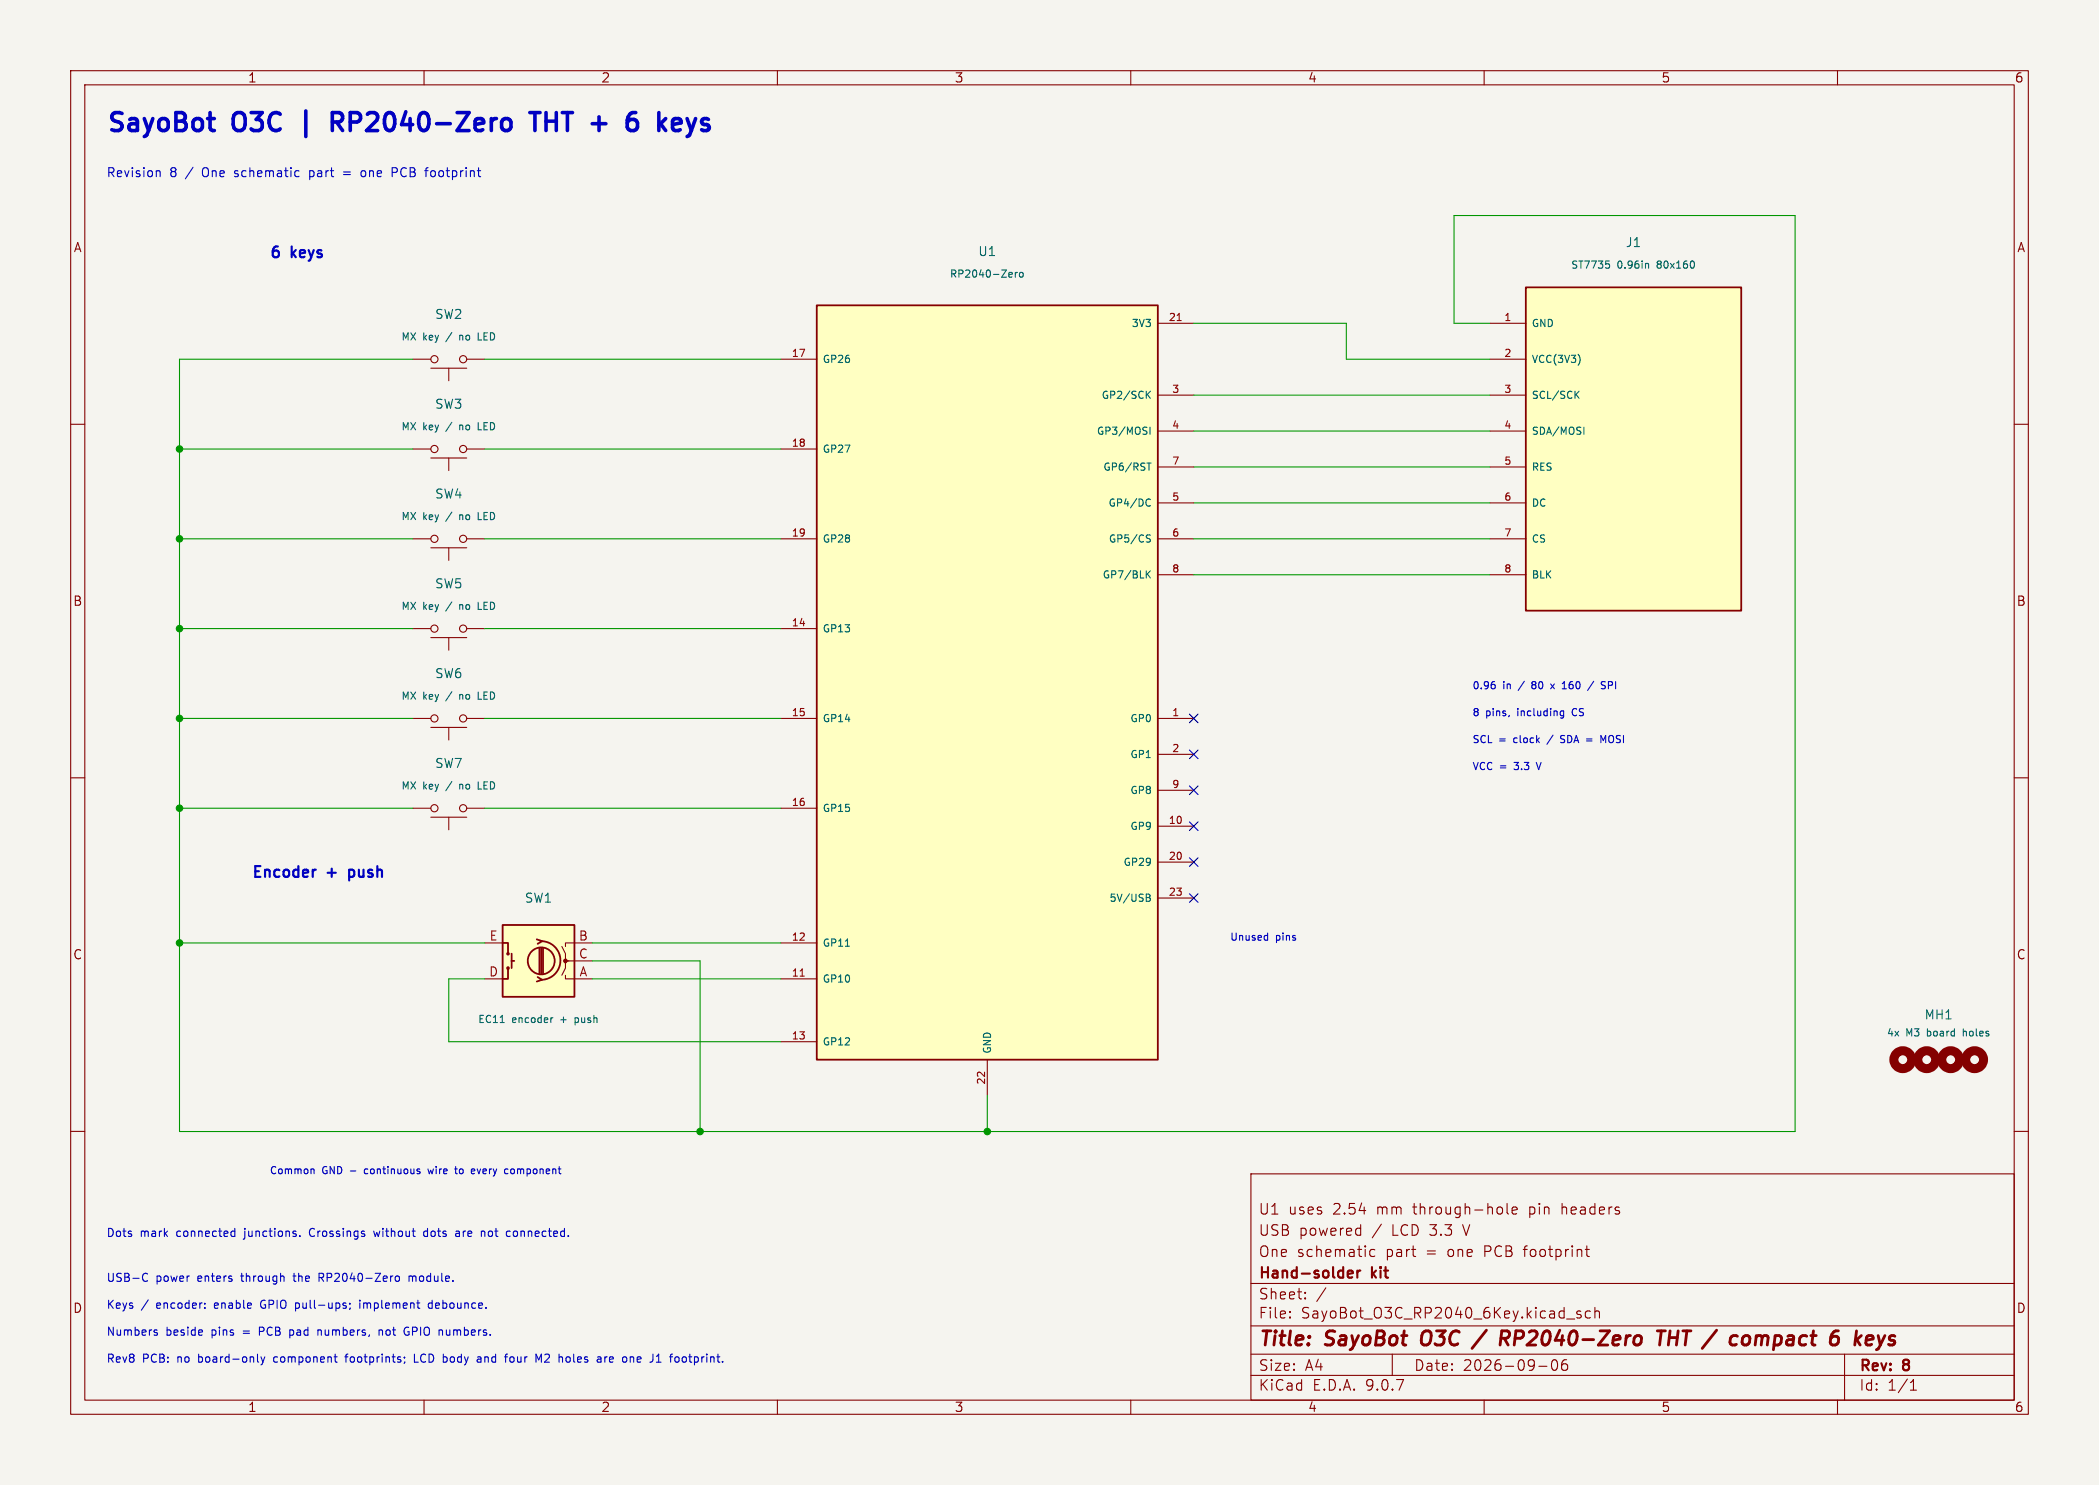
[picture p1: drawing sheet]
<svg xmlns="http://www.w3.org/2000/svg" width="297mm" height="210mm" viewBox="0 0 297 210" stroke-linecap="round" stroke-linejoin="round" font-family="sans-serif">
<path d="M0 0h297v210h-297z" fill="#f5f4ef" stroke="#f5f4ef" stroke-width=".14"/>
<g fill="none" stroke="#840000" stroke-width=".15">
<path d="M10 10h277v190h-277zM12 12h273v186h-273zM60 10v2M110 10v2M160 10v2M210 10v2M260 10v2M58.4 50.8h2.6M61 52.1h5M63.5 52.1v1.7M66 50.8h2.6M10 60h2"/>
<path d="M58.4 76.2h2.6M58.4 63.5h2.6M61 77.5h5M61 64.8h5M63.5 64.8v1.7M63.5 77.5v1.7M66 76.2h2.6M66 63.5h2.6M285 60h2M58.4 88.9h2.6M61 90.2h5M63.5 90.2v1.7"/>
<path d="M66 88.9h2.6M10 110h2M58.4 114.3h2.6M58.4 101.6h2.6M61 115.6h5M61 102.9h5M63.5 102.9v1.7M63.5 115.6v1.7M66 114.3h2.6M66 101.6h2.6M285 110h2M10 160h2"/>
<path d="M177 166h108v32h-108zM192.4 173.7l.1 .1M192.5 173.2v1.5M192.5 174.6l-.1 .1M194.5 176.8l-.4-.1-.3 .3v.4l.2 .2 .1 .1 .4-.1M213.2 170.2v1.3l.3 .2M214 171.2l.7-.1-.1-.3-.4-.1-.2 .2v.7l.2 .1 .4-.1M224.3 176.7h.6M224.5 176.2v1.3l.1 .1 .3 .1M285 160h2M60 198v2M110 198v2"/>
<path d="M160 198v2M177 194.5h108M177 191.5h108M177 187.5h108M177 181.5h108M182.5 186.3h.1l-.1 .1M182.5 186.3v.1M182.5 185.5v.1M182.5 185.5h.1l-.1 .1M184.7 183.6v.1M184.7 183.6h-.1l.1 .1M184.7 182.8v.1"/>
<path d="M184.7 182.8h-.1l.1 .1M187.6 182.1l-1.3 2M197 191.5v3M210 198v2M217.7 193.2h1.2M219.7 192.4a.36 .36 0 0 1 .3-.1 .36 .36 0 0 1 .3 .3 .77 .77 0 0 1-.4 1.2 .91 .91 0 0 1-.2-1.4zM221.7 192.3a.59 .59 0 0 0-.7 .6v.6l.1 .2 .4 .1 .2-.1 .1-.5-.1-.3h-.5l-.2 .3M221.7 186.5h1.1M223.7 185.5l-.4-.1-.2 .2 .1 .2 .5 .2v.1v.2l-.2 .1-.4-.1M225 185.5l-.4-.1-.3 .3v.4l.2 .2 .1 .1 .4-.1M225.7 185.5a.37 .37 0 0 1 .6 .1v.8M225.7 184.9v1.5"/>
<path d="M260 198v2M261 191.5v6.5M270.3 196.6h.9M270.3 195.5l.4-.4v1.5"/>
<circle cx="61.5" cy="50.8" r=".51"/>
<circle cx="65.5" cy="50.8" r=".51"/>
<circle cx="61.5" cy="63.5" r=".51"/>
<circle cx="61.5" cy="76.2" r=".51"/>
<circle cx="65.5" cy="63.5" r=".51"/>
<circle cx="65.5" cy="76.2" r=".51"/>
<circle cx="61.5" cy="88.9" r=".51"/>
<circle cx="65.5" cy="88.9" r=".51"/>
<circle cx="61.5" cy="101.6" r=".51"/>
<circle cx="61.5" cy="114.3" r=".51"/>
<circle cx="65.5" cy="101.6" r=".51"/>
<circle cx="65.5" cy="114.3" r=".51"/>
</g>
<g fill="none" stroke="#840000" stroke-width=".4">
<path d="M201.3 188.5a1.5 1.5 0 0 0 0 1.6M210.3 188.1l-2 2.6M212.5 188.2h.8l.1 .1a.58 .58 0 0 1-.3 1h-.7M212.8 189.3l.6 .9M234.5 188.2h1.1M235.1 188.2l-.3 2M236.2 189.2h1.1M236.3 188.2l-.2 2M237.5 188.2l-.3 2M247.5 189.1l.1 .2-.1 .5M248.5 188.9l-.2 1.3M249.1 188.9h-.3l-.3 .2"/>
<path d="M262.7 188.2l-.3 2M262.7 189.4l.5 .8M263.4 188.9l-.9 .7M267.3 189.3l.1 .1 .6 .2 .1 .3-.3 .3-.6-.1M268.1 189a.5 .5 0 0 0-.8 .2"/>
</g>
<path d="M190.8 179.8l.4-.1 .1 .1 .1 .2-.7 .2M192.1 179.7v1M192.5 179.7l-.3 .1-.1 .2M190.8 180.6l.1 .1 .4-.1" fill="none" stroke="#840000" stroke-width=".3"/>
<path d="M67.7 47.1v1h.4M67.7 59.8v1h.4M67.7 72.5v1h.4M67.7 85.2v1h.4M67.7 97.9v1h.4M67.7 110.6v1h.4" fill="none" stroke="#006464" stroke-width=".15"/>
<g fill="none" stroke="#840000" stroke-width="1.3">
<circle cx="269.2" cy="149.9" r="1.27"/>
<circle cx="272.6" cy="149.9" r="1.27"/>
<circle cx="276" cy="149.9" r="1.27"/>
<circle cx="279.4" cy="149.9" r="1.27"/>
</g>
<path d="M115.6 43.2h48.2v106.7h-48.2z" fill="#ffffc2"/>
<path d="M115.6 43.2h48.2v106.7h-48.2z" fill="none" stroke="#840000" stroke-width=".25"/>
<g fill="none" stroke="#840000" stroke-width=".15">
<path d="M110.5 50.8h5.1M163.8 45.7h5.1M163.8 55.9h5.1M110.5 63.5h5.1M110.5 76.2h5.1M163.8 76.2h5.1M163.8 61h5.1M163.8 66h5.1M163.8 71.1h5.1M110.5 88.9h5.1M163.8 81.3h5.1M110.5 101.6h5.1"/>
<path d="M110.5 114.3h5.1M163.8 101.6h5.1M163.8 106.7h5.1M163.8 111.8h5.1M163.8 116.8h5.1M110.5 133.4h5.1M110.5 138.4h5.1M163.8 121.9h5.1M163.8 127h5.1M110.5 147.3h5.1M139.7 149.9v5"/>
</g>
<g fill="none" stroke="#006464" stroke-width=".15">
<path d="M143.7 38.5v.7M144 38.5l-.3 .2M144.3 38.6l.3-.1 .2 .2v.3l-.2 .2-.3-.1-.1-.1zM162.3 55.8l.5 .5M162.8 55.3l-.6 .6M162.1 60.4l.2 .1M162.2 61v.3M162.3 65.5h.6M162.3 76.1l.4 .1 .1 .2-.1 .2-.4 .1M162.3 75.7h.5M162.3 70.6h.3l.2 .1M162.6 65.5v1"/>
<path d="M162.7 60.4v1M162.8 71.5l-.2 .1-.3-.1M162.3 81.2l.5 .5M162.8 80.7l-.6 .6M119.6 133.8h.6M162.2 126.4l.5 .1v.2l-.2 .2M162.2 126.9h.3M162.5 126.9l.3 .2-.1 .3-.5 .1"/>
</g>
<path d="M166.6 45.3h.5M113.2 138h.6" fill="none" stroke="#a90000" stroke-width=".15"/>
<path d="M215.9 40.6h30.5v45.8h-30.5z" fill="#ffffc2"/>
<path d="M215.9 40.6h30.5v45.8h-30.5z" fill="none" stroke="#840000" stroke-width=".25"/>
<path d="M210.8 45.7h5.1M210.8 50.8h5.1M210.8 55.9h5.1M210.8 61h5.1M210.8 66h5.1M210.8 71.1h5.1M210.8 76.2h5.1M210.8 81.3h5.1" fill="none" stroke="#840000" stroke-width=".15"/>
<path d="M227.2 36.9h.5M227.6 37.3l.2 .2v.2l-.2 .2M233 37.2l.3 .2v.5M239.7 37.1v.6M223 55.8l.4 .5M223.4 55.3l-.5 .6M223.5 50.4l.1 .4-.1 .6M224.1 60.4v1" fill="none" stroke="#006464" stroke-width=".15"/>
<path d="M71.1 130.8h10.2v10.2h-10.2z" fill="#ffffc2"/>
<g fill="none" stroke="#840000" stroke-width=".25">
<path d="M71.1 130.8h10.2v10.2h-10.2zM71.1 133.4h.8v1.5M71.9 136.9v1.5h-.8M72.4 134.9v2M72.4 135.9h.4M75.9 132.8l.8 .3-.6 .4M76.1 138.2l.6 .4-.8 .2M76.3 134.1v3.6M76.6 133.1a2.73 2.73 0 0 1 2.7 2.7 2.73 2.73 0 0 1-2.7 2.8M76.6 134.1v3.6M76.8 134.1v3.6"/>
<circle cx="71.9" cy="134.9" r=".13"/>
<circle cx="71.9" cy="136.9" r=".13"/>
<circle cx="76.6" cy="135.9" r="1.9"/>
</g>
<path d="M68.6 138.4h2.5M68.6 133.4h2.5M79.5 133.9l.5 1v1h3.8M80 137.9v.5h3.8M80.5 135.9h-.5v1l-.5 1M83.8 133.4h-3.8v.5" fill="none" stroke="#840000" stroke-width=".15"/>
<circle cx="80" cy="135.9" r=".25" fill="#840000" stroke="#840000" stroke-width=".15"/>
<path d="M70.8 144.6h.6M78.2 143.9l-.2 .1" fill="none" stroke="#006464" stroke-width=".15"/>
<g fill="none" stroke="#009600" stroke-width=".15">
<path d="M68.6 50.8h41.9M168.9 45.7h21.6v5.1h20.3M168.9 55.9h41.9M210.8 45.7h-5.1v-15.2h48.3v129.5h-228.6v-109.2h33M25.4 76.2h33M25.4 63.5h33M68.6 76.2h41.9M68.6 63.5h41.9M168.9 76.2h41.9M168.9 66h41.9M168.9 71.1h41.9M168.9 61h41.9"/>
<path d="M25.4 88.9h33M68.6 88.9h41.9M168.9 81.3h41.9M25.4 114.3h33M25.4 101.6h33M68.6 114.3h41.9M68.6 101.6h41.9M25.4 133.4h43.2M68.6 138.4h-5.1v8.9h47M83.8 133.4h26.7M83.8 135.9h15.3v24.1M83.8 138.4h26.7"/>
<path d="M139.7 154.9v5.1"/>
</g>
<path d="M168.3 101l1.2 1.2M168.3 111.2l1.2 1.2M168.3 106.1l1.2 1.2M168.3 116.2l1.2 1.2M169.5 101l-1.2 1.2M169.5 111.2l-1.2 1.2M169.5 106.1l-1.2 1.2M169.5 116.2l-1.2 1.2M168.3 121.3l1.2 1.2M168.3 126.4l1.2 1.2M169.5 121.3l-1.2 1.2M169.5 126.4l-1.2 1.2" fill="none" stroke="#000084" stroke-width=".15"/>
<g fill="none" stroke="#0000c2" stroke-width=".15">
<path d="M22.2 24.2h.4l.1 .8M42.2 24.1l.1 .1M42.3 24.9l-.1 .1M43.8 24.9l.1 .1M43.8 24.1v1.3M43.9 24.1l-.1 .1M48.6 24.3h1M48.6 24.7h1M51.6 24.2l-.3-.1-.2 .3v.5l.2 .1 .3-.1M55.5 23.7h.5l.2 .3-.1 .3-.6 .1M61.2 24.1l-.3 .3v.3l.3 .3M211.3 96.4h.2"/>
<path d="M211.4 96.8l.2 .2v.2l-.2 .2M216.8 96.5v.2M216.8 96.9v.4M219.4 96.7l.5 .7M219.9 96.7l-.5 .7M221.1 97.4h.5M221.1 96.7l.2-.3v1M225.5 96.3l-.9 1.3M226.8 96.4h.4M226.8 96.9l.3 .1 .1 .2-.2 .2h-.3M227.6 96.9h.4M228 96.4h-.4v1"/>
<path d="M217.4 107.8l.3 1M219.7 104l-.8 1.3M220.8 105h.4M220.9 101.2h.3M220.9 100.6h.3M221.2 100.5v.9v.1l-.3 .1M221.2 104h-.2l-.2 .2 .1 .2 .3 .1M222.5 100.4v.6M226.5 104l.4 .7 .3-.7v1M179.3 132.3h.1M179.4 132v1M179.4 132.9l-.1 .1"/>
<path d="M32.9 174.1l.3 .1M33.2 173.7v1.2M33.2 174.8l-.3 .1M42.4 174.8v.1M44 173.8l-.2 .4v.4l.2 .2M44.2 165.3l.2 .2v.5M51.6 165.4v.5M52.9 174.1l.2 .8 .2-.6M59.3 165.6l.1 .2-.1 .2M59.3 165.3l.1 .1M60.5 174.2l-.3-.1-.3 .2v.3l.2 .2h.4M60.5 173.7v1.2"/>
<path d="M60.6 165.3l.1 .7 .2-.5M64.3 165.3h.4M64.5 174.7l.1 .2 .4-.1M64.5 165v.8l.2 .2M64.5 174.2h.5v.7M65 174.4h-.4l-.1 .2M66.8 165.3l.3 .1 .1 .2h-.5M67.1 165.9l-.3 .1M68.4 174.1l.2 .2v.6M69.1 174.2v.6M71.8 165.3l.1 .1M71.9 165.9l-.1 .1"/>
<path d="M72.5 165.3l-.2 .2v.3l.2 .2M73 174.1l-.3 .1-.1 .1 .1 .5 .3 .1M20.4 180.1h.3l.2 .1M20.9 181.1l-.2 .1h-.3M21.8 188.4l.4 .1 .1 .1-.1 .2h-.3M21.8 188.1h.4M29 184.9v.1M29 184.3v.1M36.4 192.5l.2 .1M36.7 188.3h.4M36.9 191.9l.3 .7M37.1 183.9l-.2 .5v.3l.2 .3"/>
<path d="M37.1 187.7h-.4v1.1M37.2 192.6l-.3 .4M37.5 191.9l-.3 .7M38.8 191.9l-.1 .2v.3l.1 .2M41 188.8h.3M41.3 188.1h-.3M41.4 180.5h.5M41.6 180.1l.1 1.1M41.9 184.3h.3M41.9 185h.3M45 188.2l.1-.1h.3l.1 .7M45 188.1v.7"/>
<path d="M45.1 180.7h.5M45.4 180.7l.4 .5M45.6 180.1h-.5v1.1M48.8 191.9h.4M49.2 191.5l-.2 .2v.9M49.5 184.3v.1M49.6 185l-.2 .2M50.9 183.9v.1M50.9 184.3v.7M51.5 184.3v.7M51.5 184.3v.1M53.6 188.2l.2-.1h.3v.7"/>
<path d="M53.6 188.1v.7M55.9 180.7l.2-.2h.3l.1 .2v.3l-.1 .2h-.3l-.2-.2M57.2 191.9v.1M57.3 192.6l-.1 .2M57.6 187.7h.2M57.7 188.3h.2v.4l-.3 .1M57.9 180.6l.3-.1 .2 .1M57.9 180.5v.7M58.4 180.6v.6M58.5 180.5l-.1 .1M58.6 191.5v1.1h.6M61.1 184.3h-.3l-.2 .2v.3l.1 .2h.4"/>
<path d="M61.1 183.9v1.1M63.2 188.7v.1h.3M67.9 191.9l.2 .1v.6M68.1 192.6h-.4M68.1 192.2h-.4M72.1 192.1l.3-.2h.2l.1 .2M72.1 192.4l.3 .2h.2l.1-.2M76.2 192.3l.4-.8v1.1M77.5 191.5l-.4 .1M77.7 192l-.7 .6h.7M80.3 191.9h.3l.1 .2-.1 .4-.3 .1M85.6 191.9v.7"/>
<path d="M85.9 191.9h-.2l-.1 .2M86.6 191.9h-.2l-.2 .1 .1 .6h.3M86.8 192.2l-.6 .1M90.3 191.9l-.1 .1v.5l.1 .1M90.7 192.2l-.5 .1M96.7 191.9h.3l.1 .2v.4l-.4 .1"/>
</g>
<path d="M43.3 15.7v3.6M47.6 17.3l.9 1.2M48.2 16l-.2-.1h-1v2.6M48.2 17.1l-.2 .2h-1M71.8 16.8l.4 .2 .1 .3v.7l-.1 .2-.4 .3M75 15.9h1.4M75.7 15.9v2.6M77.3 15.9v2.6M77.3 17.1h1.4M97.2 16.8l.6 1.7M97.8 18.5l-.2 .6-.4 .2M98.4 16.8l-.6 1.7" fill="none" stroke="#0000c2" stroke-width=".51"/>
<path d="M49.4 123v1.5M49.4 123.9l.1 .1M49.5 123l-.1 .1" fill="none" stroke="#0000c2" stroke-width=".3"/>
<g fill="#009600" stroke="#009600" stroke-width=".15">
<circle cx="25.4" cy="63.5" r=".46"/>
<circle cx="25.4" cy="76.2" r=".46"/>
<circle cx="25.4" cy="88.9" r=".46"/>
<circle cx="25.4" cy="101.6" r=".46"/>
<circle cx="25.4" cy="114.3" r=".46"/>
<circle cx="139.7" cy="160" r=".46"/>
<circle cx="99.1" cy="160" r=".46"/>
<circle cx="25.4" cy="133.4" r=".46"/>
</g>
<g font-size="3.5" fill="#0000c2">
<text x="15" y="18.8">SayoBot</text>
<text x="33.2" y="18.8">O3C</text>
<text x="49.1" y="18.8">RP2040-Zero</text>
<text x="78.5" y="18.8">THT</text>
<text x="87.9" y="18.8">+</text>
<text x="94" y="18.8">6</text>
<text x="99.4" y="18.8">keys</text>
</g>
<g font-size="2.8" fill="#840000">
<text x="178" y="190.9">Title:</text>
<text x="187.7" y="190.9">SayoBot</text>
<text x="202" y="190.9">O3C</text>
<text x="210.3" y="190.9">/</text>
<text x="214.7" y="190.9">RP2040-Zero</text>
<text x="237.8" y="190.9">THT /</text>
<text x="249.7" y="190.9">compact</text>
<text x="264.7" y="190.9">6</text>
</g>
<g font-size="2.1" fill="#0000c2">
<text x="38.1" y="36.6">6</text>
<text x="41.3" y="36.6">keys</text>
<text x="35.6" y="124.2">Encoder</text>
<text x="46.4" y="124.2">+</text>
<text x="50.1" y="124.2">push</text>
</g>
<g font-size="2.1" fill="#840000">
<text x="178" y="172">U1</text>
<text x="182.3" y="172">uses</text>
<text x="188.7" y="172">2.54</text>
<text x="195" y="172">mm</text>
<text x="200.3" y="172">through-hole</text>
<text x="216.8" y="172">pin</text>
<text x="221.5" y="172">headers</text>
<text x="178" y="178">One</text>
<text x="178" y="175">USB</text>
<text x="183.5" y="178">schematic</text>
<text x="183.8" y="175">powered</text>
<text x="194.2" y="175">/</text>
<text x="196.2" y="178">part</text>
<text x="197.1" y="175">LCD 3.3</text>
<text x="202" y="178">=</text>
<text x="205.1" y="178">one</text>
<text x="207.5" y="175">V</text>
<text x="210.4" y="178">PCB</text>
<text x="216.2" y="178">footprint</text>
<text x="178" y="184">Sheet:</text>
<text x="178" y="181.2">Hand-solder</text>
<text x="194.2" y="181.2">kit</text>
<text x="178" y="186.7">File:</text>
<text x="184.1" y="186.7">SayoBot_O3C_RP2040_6Key.kicad_sch</text>
<text x="178" y="196.9">KiCad</text>
<text x="178" y="194.1">Size:</text>
<text x="184.7" y="194.1">A4</text>
<text x="185.7" y="196.9">E.D.A.</text>
<text x="193.3" y="196.9">9.0.7</text>
<text x="200" y="194.1">Date:</text>
<text x="207" y="194.1">2026-09-06</text>
<text x="263" y="194.3">Rev:</text>
<text x="263" y="196.9">Id:</text>
<text x="267.1" y="196.9">1/1</text>
<text x="269.4" y="194.3">8</text>
</g>
<g font-size="1.8" fill="#840000">
<text x="35" y="11.9">1</text>
<text x="85" y="11.9">2</text>
<text x="135" y="11.9">3</text>
<text x="185" y="11.9">4</text>
<text x="235" y="11.9">5</text>
<text x="285" y="11.9">6</text>
<text x="10.3" y="35.9">A</text>
<text x="285.3" y="35.9">A</text>
<text x="10.3" y="85.9">B</text>
<text x="285.3" y="85.9">B</text>
<text x="10.3" y="135.9">C</text>
<text x="285.3" y="135.9">C</text>
<text x="10.3" y="185.9">D</text>
<text x="285.3" y="185.9">D</text>
<text x="35" y="199.9">1</text>
<text x="85" y="199.9">2</text>
<text x="135" y="199.9">3</text>
<text x="185" y="199.9">4</text>
<text x="235" y="199.9">5</text>
<text x="285" y="199.9">6</text>
</g>
<g font-size="1.8" fill="#0000c2">
<text x="15" y="25.2">Revision</text>
<text x="24" y="25.2">8</text>
<text x="26.4" y="25.2">/</text>
<text x="28.9" y="25.2">One</text>
<text x="33.7" y="25.2">schematic</text>
<text x="44.4" y="25.2">part</text>
<text x="52.2" y="25.2">one</text>
<text x="56.7" y="25.2">PCB</text>
<text x="61.7" y="25.2">footprint</text>
</g>
<g font-size="1.8" fill="#006464">
<text x="229.9" y="35.2">J1</text>
<text x="138.3" y="36.4">U1</text>
<text x="61.5" y="45.3">SW2</text>
<text x="61.5" y="58">SW3</text>
<text x="61.5" y="70.7">SW4</text>
<text x="61.5" y="83.4">SW5</text>
<text x="61.5" y="96.1">SW6</text>
<text x="61.5" y="108.8">SW7</text>
<text x="74.2" y="127.9">SW1</text>
<text x="272.2" y="144.4">MH1</text>
</g>
<g font-size="1.8" fill="#a90000">
<text x="69.2" y="133.1">E</text>
<text x="81.8" y="135.6">C</text>
<text x="81.8" y="133.1">B</text>
<text x="69.1" y="138.2">D</text>
<text x="81.9" y="138.2">A</text>
</g>
<g font-size="1.6" fill="#0000c2">
<text x="15" y="175">Dots</text>
<text x="19.9" y="175">mark</text>
<text x="25.1" y="175">connected</text>
<text x="35" y="175">junctions.</text>
<text x="44.4" y="175">Crossings</text>
<text x="53.8" y="175">without</text>
<text x="61" y="175">dots</text>
<text x="65.7" y="175">are</text>
<text x="69.6" y="175">not</text>
<text x="73.4" y="175">connected.</text>
<text x="15" y="181.4">USB-C</text>
<text x="15" y="185.2">Keys</text>
<text x="20" y="185.2">/</text>
<text x="22.1" y="181.4">power</text>
<text x="22.3" y="185.2">encoder:</text>
<text x="28.1" y="181.4">enters</text>
<text x="30.7" y="185.2">enable</text>
<text x="34.5" y="181.4">through</text>
<text x="37.5" y="185.2">GPIO</text>
<text x="42.1" y="181.4">the</text>
<text x="42.6" y="185.2">pull-ups;</text>
<text x="45.9" y="181.4">RP2040-Zero</text>
<text x="51.9" y="185.2">implement</text>
<text x="58.9" y="181.4">module.</text>
<text x="61.9" y="185.2">debounce.</text>
<text x="15" y="189">Numbers</text>
<text x="23.5" y="189">beside</text>
<text x="30.1" y="189">pins</text>
<text x="34.7" y="189">=</text>
<text x="37.3" y="189">PCB</text>
<text x="41.8" y="189">pad</text>
<text x="46" y="189">numbers,</text>
<text x="54.9" y="189">not</text>
<text x="58.7" y="189">GPIO</text>
<text x="63.8" y="189">numbers.</text>
<text x="15" y="192.8">Rev8</text>
<text x="20.2" y="192.8">PCB:</text>
<text x="25.3" y="192.8">no</text>
<text x="28.4" y="192.8">board-only</text>
<text x="39.3" y="192.8">component</text>
<text x="49.7" y="192.8">footprints;</text>
<text x="59.6" y="192.8">LCD</text>
<text x="64" y="192.8">body</text>
<text x="69" y="192.8">and</text>
<text x="73.2" y="192.8">four</text>
<text x="77.8" y="192.8">M2</text>
<text x="81.2" y="192.8">holes</text>
<text x="86.9" y="192.8">are</text>
<text x="90.7" y="192.8">one</text>
<text x="94.9" y="192.8">J1</text>
<text x="97.9" y="192.8">footprint.</text>
</g>
<g font-size="1.4" fill="#006464">
<text x="134.3" y="39.5">RP2040-Zero</text>
<text x="222.2" y="38.2">ST7735</text>
<text x="228.8" y="38.2">0.96in</text>
<text x="234.7" y="38.2">80x160</text>
<text x="160" y="46.5">3V3</text>
<text x="216.7" y="46.5">GND</text>
<text x="56.7" y="48.4">MX</text>
<text x="59.9" y="48.4">key</text>
<text x="63.3" y="48.4">/</text>
<text x="65.4" y="48.4">no</text>
<text x="68.3" y="48.4">LED</text>
<text x="116.3" y="51.5">GP26</text>
<text x="216.7" y="51.5">VCC(3V3)</text>
<text x="155.8" y="56.6">GP2/SCK</text>
<text x="216.7" y="56.6">SCL/SCK</text>
<text x="56.7" y="61.1">MX</text>
<text x="59.9" y="61.1">key</text>
<text x="63.3" y="61.1">/</text>
<text x="65.4" y="61.1">no</text>
<text x="68.3" y="61.1">LED</text>
<text x="116.3" y="64.2">GP27</text>
<text x="155.1" y="61.7">GP3/MOSI</text>
<text x="216.7" y="61.7">SDA/MOSI</text>
<text x="156" y="66.8">GP6/RST</text>
<text x="156.7" y="71.9">GP4/DC</text>
<text x="216.7" y="66.8">RES</text>
<text x="216.7" y="71.9">DC</text>
<text x="56.7" y="73.8">MX</text>
<text x="59.9" y="73.8">key</text>
<text x="63.3" y="73.8">/</text>
<text x="65.4" y="73.8">no</text>
<text x="68.3" y="73.8">LED</text>
<text x="116.3" y="76.9">GP28</text>
<text x="156.8" y="76.9">GP5/CS</text>
<text x="216.7" y="76.9">CS</text>
<text x="155.9" y="82">GP7/BLK</text>
<text x="216.7" y="82">BLK</text>
<text x="56.7" y="86.5">MX</text>
<text x="59.9" y="86.5">key</text>
<text x="63.3" y="86.5">/</text>
<text x="65.4" y="86.5">no</text>
<text x="68.3" y="86.5">LED</text>
<text x="116.3" y="89.6">GP13</text>
<text x="56.7" y="99.2">MX</text>
<text x="59.9" y="99.2">key</text>
<text x="63.3" y="99.2">/</text>
<text x="65.4" y="99.2">no</text>
<text x="68.3" y="99.2">LED</text>
<text x="116.3" y="102.3">GP14</text>
<text x="159.8" y="102.3">GP0</text>
<text x="159.8" y="107.4">GP1</text>
<text x="56.7" y="111.9">MX</text>
<text x="59.9" y="111.9">key</text>
<text x="63.3" y="111.9">/</text>
<text x="65.4" y="111.9">no</text>
<text x="68.3" y="111.9">LED</text>
<text x="159.8" y="112.5">GP8</text>
<text x="116.3" y="115">GP15</text>
<text x="159.8" y="117.6">GP9</text>
<text x="158.8" y="122.7">GP29</text>
<text x="156.9" y="127.7">5V/USB</text>
<text x="116.3" y="134.1">GP11</text>
<text x="116.3" y="139.2">GP10</text>
<text x="67.6" y="144.9">EC11</text>
<text x="72.5" y="144.9">encoder</text>
<text x="79.5" y="144.9">+</text>
<text x="81.8" y="144.9">push</text>
<text x="116.3" y="148.1">GP12</text>
<text x="140.4" y="149.1" transform="rotate(-90 140.4 149.1)">GND</text>
<text x="266.9" y="146.8">4x</text>
<text x="269.7" y="146.8">M3</text>
<text x="272.9" y="146.8">board</text>
<text x="278.2" y="146.8">holes</text>
</g>
<g font-size="1.4" fill="#a90000">
<text x="165.3" y="45.5">21</text>
<text x="212.7" y="45.5">1</text>
<text x="111.9" y="50.5">17</text>
<text x="212.7" y="50.5">2</text>
<text x="165.8" y="55.6">3</text>
<text x="212.7" y="55.6">3</text>
<text x="111.9" y="63.2">18</text>
<text x="165.8" y="60.7">4</text>
<text x="165.8" y="65.8">7</text>
<text x="212.7" y="60.7">4</text>
<text x="212.7" y="65.8">5</text>
<text x="165.8" y="70.9">5</text>
<text x="212.7" y="70.9">6</text>
<text x="111.9" y="75.9">19</text>
<text x="165.8" y="75.9">6</text>
<text x="212.7" y="75.9">7</text>
<text x="165.8" y="81">8</text>
<text x="212.7" y="81">8</text>
<text x="111.9" y="88.6">14</text>
<text x="111.9" y="101.3">15</text>
<text x="165.8" y="101.3">1</text>
<text x="165.8" y="106.4">2</text>
<text x="165.8" y="111.5">9</text>
<text x="111.9" y="114">16</text>
<text x="165.3" y="116.6">10</text>
<text x="165.3" y="121.7">20</text>
<text x="165.3" y="126.7">23</text>
<text x="111.9" y="133.1">12</text>
<text x="111.9" y="138.2">11</text>
<text x="111.9" y="147.1">13</text>
<text x="139.4" y="153.5" transform="rotate(-90 139.4 153.5)">22</text>
</g>
<g font-size="1.4" fill="#0000c2">
<text x="208.3" y="97.5">0.96</text>
<text x="208.3" y="101.4">8</text>
<text x="210.3" y="101.4">pins,</text>
<text x="212.7" y="97.5">in</text>
<text x="214.9" y="101.4">including</text>
<text x="215.1" y="97.5">/</text>
<text x="217.2" y="97.5">80</text>
<text x="222" y="97.5">160</text>
<text x="222.9" y="101.4">CS</text>
<text x="226" y="97.5">/</text>
<text x="228.1" y="97.5">SPI</text>
<text x="208.3" y="105.2">SCL</text>
<text x="212.1" y="105.2">=</text>
<text x="214.4" y="105.2">clock</text>
<text x="221.5" y="105.2">SDA =</text>
<text x="227.7" y="105.2">MOSI</text>
<text x="208.3" y="109">VCC =</text>
<text x="214.5" y="109">3.3</text>
<text x="217.9" y="109">V</text>
<text x="174" y="133.1">Unused</text>
<text x="180.5" y="133.1">pins</text>
<text x="38.1" y="166.1">Common</text>
<text x="45.6" y="166.1">GND -</text>
<text x="52" y="166.1">continuous</text>
<text x="61.3" y="166.1">wire</text>
<text x="65.4" y="166.1">to</text>
<text x="67.9" y="166.1">every</text>
<text x="72.9" y="166.1">component</text>
</g>
</svg>
